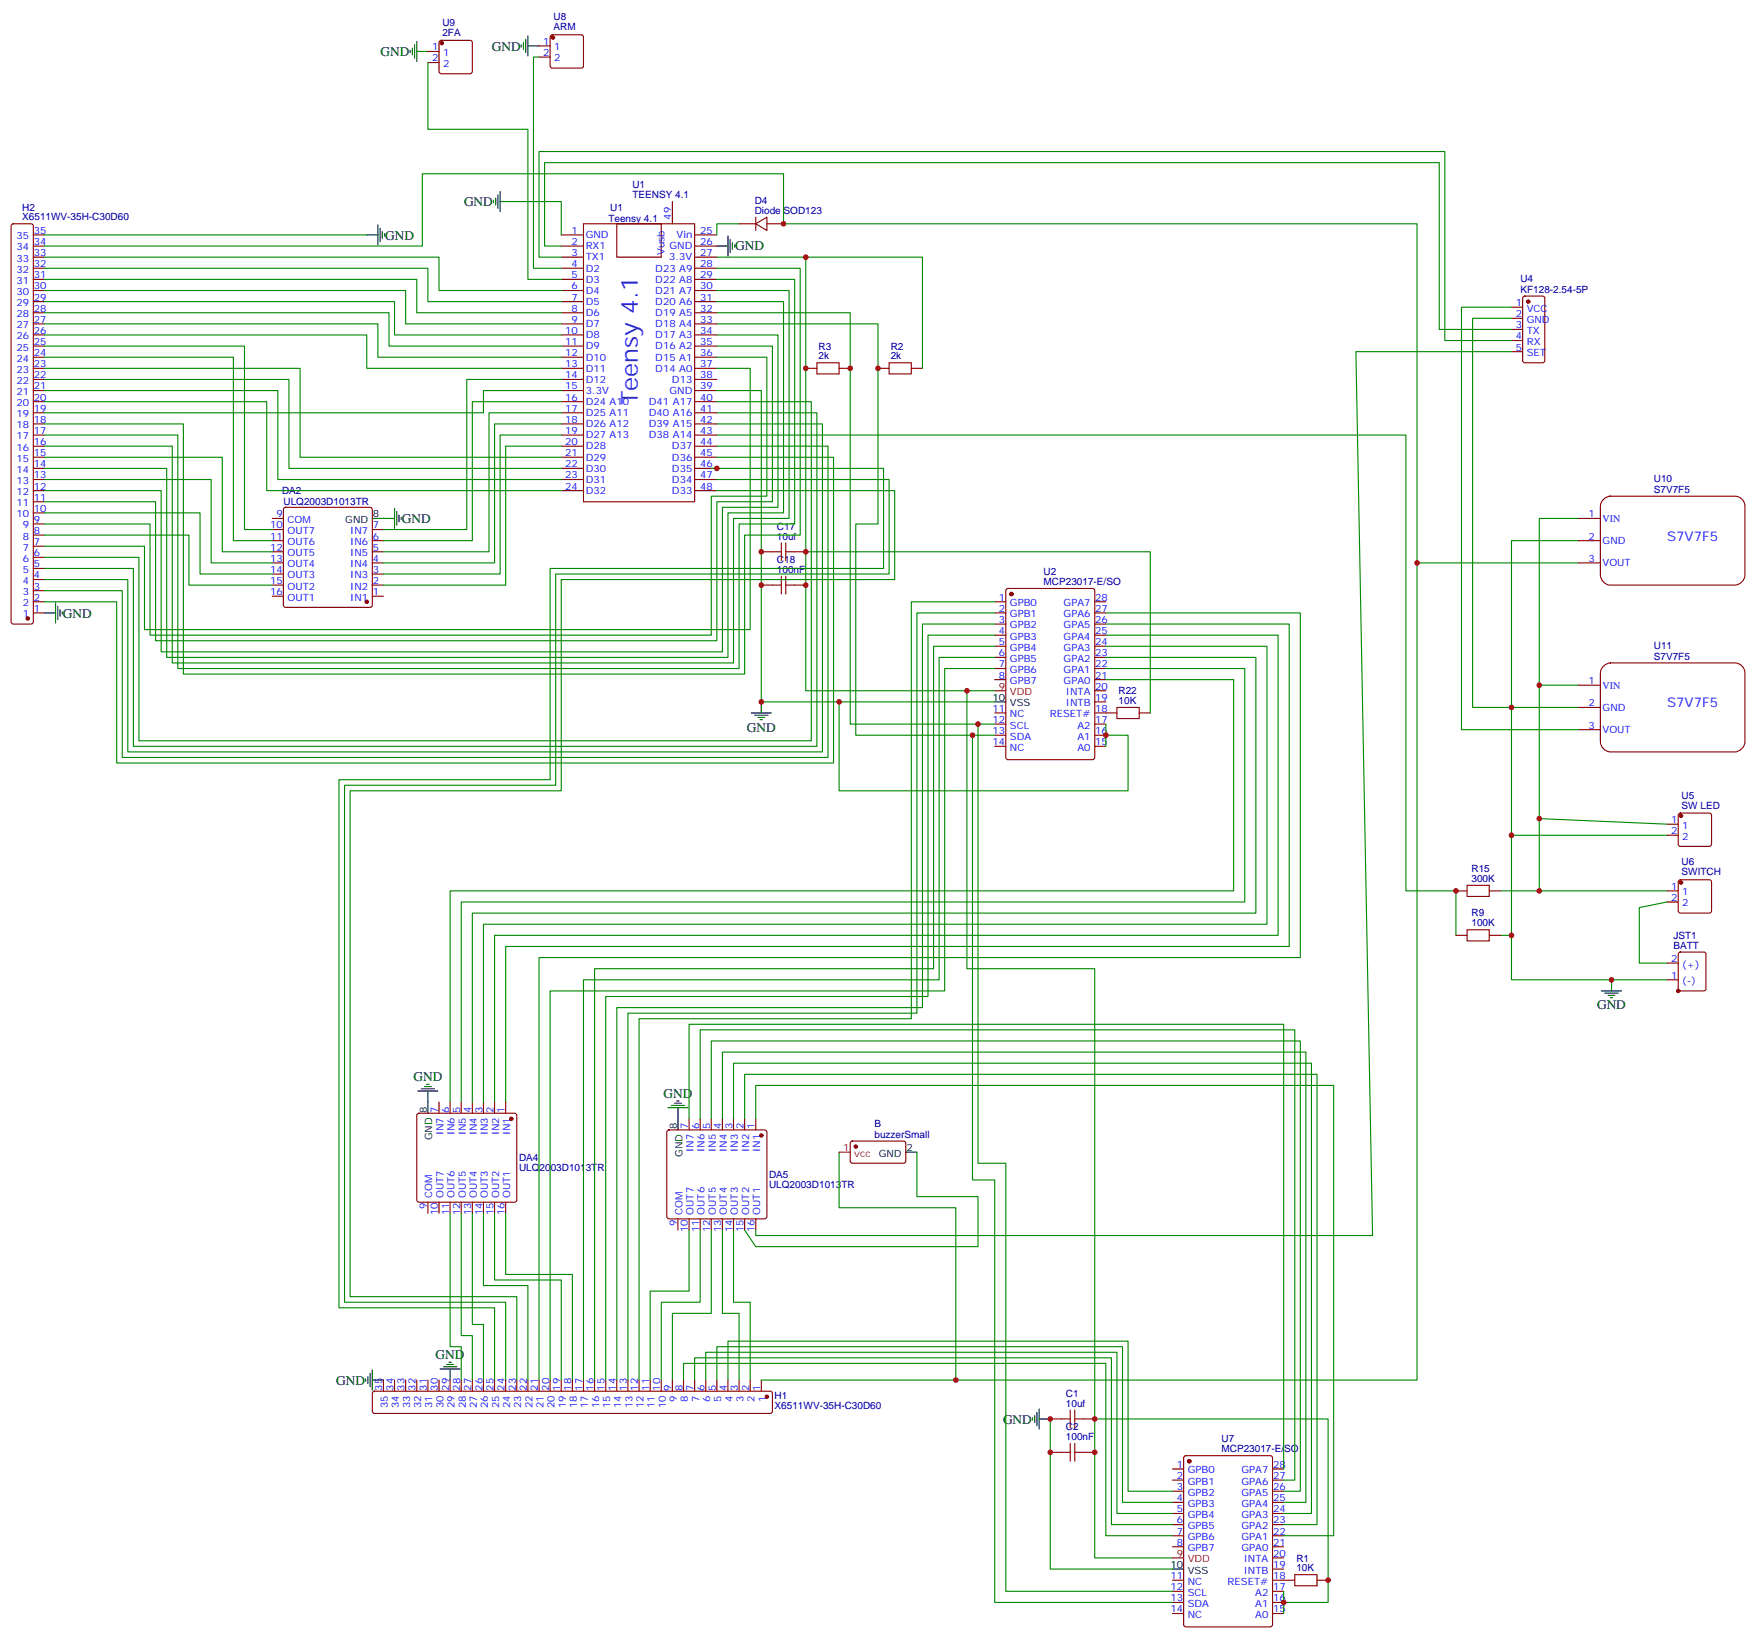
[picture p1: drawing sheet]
<svg xmlns="http://www.w3.org/2000/svg" width="557mm" height="520mm" viewBox="0 0 557 520" stroke-linecap="round" stroke-linejoin="round" font-family="sans-serif">
<path d="M130.2 16v.7M130.9 15.3v2.1M131.6 14.2v4.3M132.3 16.3h3.5M132.3 13.2v6.3M165.5 14.2v.7M166.2 13.5v2.1M166.9 12.5v4.2M167.6 14.6h3.5M167.6 11.4v6.3" fill="none" stroke="#000" stroke-width=".35"/>
<path d="M227.5 138h218.8v144.7h15.8v14.1M500.9 171.6h-21.1v52.9M500.9 164.5h-12.3v52.9M500.9 217.4h-12.3v65.3h40.6M500.9 224.5h-21.1v86.4h49.4M488.6 259.8l40.6 1.7M479.8 265h49.4M476.2 296.8h3.6M476.2 282.7h12.4M529.2 286.2l-8.9 1.8v17.6h8.9" fill="none" stroke="#008700" stroke-width=".35"/>
<path d="M465.7 295h7v3.6h-7zM465.7 280.9h7v3.5h-7z" fill="none" stroke="#a10000" stroke-width=".35"/>
<path d="M234.6 71h5.3M239.9 71l3.5-2.1v4.2zM239.9 68.9v4.2M243.4 71h5.3M462.1 296.8h3.6M462.1 282.7h3.6M472.7 296.8h3.5M472.7 282.7h3.5" fill="none" stroke="#870000" stroke-width=".35"/>
<path d="M508.8 211.6a3.4 3.4 0 0 1 2.4-1.2h39.5a3.2 3.2 0 0 1 3.2 3.1v21.9a3.4 3.4 0 0 1-3.2 3.2h-39.5a3.4 3.4 0 0 1-3.2-3.2v-21.9l.1-.7z" fill="#fff" stroke="#870000" stroke-width=".35"/>
<path d="M500.9 217.4h7.1M500.9 224.5h7.1M500.9 231.5h7.1" fill="none" stroke="#870000" stroke-width=".35"/>
<path d="M508.8 158.6a3.4 3.4 0 0 1 2.4-1.2h39.5a3.2 3.2 0 0 1 3.2 3.2v21.9a3.4 3.4 0 0 1-3.2 3.2h-39.5a3.4 3.4 0 0 1-3.2-3.2v-21.9l.1-.7z" fill="#fff" stroke="#870000" stroke-width=".35"/>
<g fill="none" stroke="#870000" stroke-width=".35">
<path d="M135.8 16.3h3.5M135.8 19.9h3.5M139.6 13l.5-.2h9.1l.5 .2 .2 .5v9.2l-.2 .5-.5 .2h-9.1l-.5-.2-.3-.5v-9.2zM171.1 14.6h3.5M171.1 18.1h3.5M174.9 11.2l.4-.2h9.2l.5 .2 .2 .5v9.2l-.2 .5-.5 .2h-9.2l-.5-.2-.2-.5v-9.2zM3.8 71.2l.4-.2h5.7l.5 .2 .2 .5v125.6l-.3 .5-.4 .2h-5.7l-.5-.2-.2-.5v-125.6zM10.6 78.1h3.5M10.6 74.5h3.5M178.2 78.1h7M178.2 74.5h7M185.2 71h35.3v88.2h-35.3z"/>
<path d="M195.8 71h14.1v10.6h-14.1zM213.4 64v7M220.5 78.1h7M220.5 74.5h7M10.6 99.2h3.5M10.6 95.7h3.5M10.6 92.2h3.5M10.6 88.7h3.5M10.6 85.1h3.5M10.6 81.6h3.5M178.2 99.2h7M178.2 95.7h7"/>
<path d="M178.2 92.2h7M178.2 88.7h7M178.2 85.1h7M178.2 81.6h7M220.5 99.2h7M220.5 95.7h7M220.5 92.2h7M220.5 88.7h7M220.5 85.1h7M220.5 81.6h7M479.8 97.5h3.5M483.5 94.2l.5-.3h5.7l.6 .5 .1 20-.5 .7h-5.9l-.6-.5-.1-19.9z"/>
<path d="M10.6 116.9h3.5M10.6 113.3h3.5M10.6 109.8h3.5M10.6 106.3h3.5M10.6 102.8h3.5M178.2 116.9h7M178.2 113.3h7M178.2 109.8h7M178.2 106.3h7M178.2 102.8h7M220.5 116.9h7M220.5 113.3h7"/>
<path d="M220.5 109.8h7M220.5 106.3h7M220.5 102.8h7M255.8 116.9h3.5M266.3 116.9h3.6M278.7 116.9h3.5M289.3 116.9h3.5M479.8 101h3.5M479.8 104.5h3.5M479.8 108.1h3.5M479.8 111.6h3.5M10.6 138h3.5"/>
<path d="M10.6 134.5h3.5M10.6 131h3.5M10.6 127.5h3.5M10.6 123.9h3.5M10.6 120.4h3.5M178.2 138h7M178.2 134.5h7M178.2 131h7M178.2 127.5h7M178.2 123.9h7M178.2 120.4h7M220.5 138h7"/>
<path d="M220.5 134.5h7M220.5 131h7M220.5 127.5h7M220.5 123.9h7M220.5 120.4h7M10.6 159.2h3.5M10.6 155.7h3.5M10.6 152.2h3.5M10.6 148.6h3.5M10.6 145.1h3.5M10.6 141.6h3.5M178.2 155.7h7"/>
<path d="M178.2 152.2h7M178.2 148.6h7M178.2 145.1h7M178.2 141.6h7M220.5 155.7h7M220.5 152.2h7M220.5 148.6h7M220.5 145.1h7M220.5 141.6h7M10.6 176.8h3.5M10.6 173.3h3.5M10.6 169.8h3.5"/>
<path d="M10.6 166.3h3.5M10.6 162.7h3.5M86.4 164.5h3.6M86.4 171.6h3.6M86.4 178.6h3.6M86.4 175.1h3.6M86.4 168h3.6M90.2 161.2l.5-.2h26.8l.5 .2 .2 .5v30.3l-.3 .5-.4 .2h-26.8l-.5-.2-.2-.5v-30.3zM118.2 171.6h3.5M118.2 178.6h3.5M118.2 175.1h3.5M118.2 168h3.5"/>
<path d="M241.7 175.1h3.5M252.2 175.1h3.6M500.9 164.5h7.1M500.9 171.6h7.1M500.9 178.6h7.1M10.6 194.5h3.5M10.6 191h3.5M10.6 187.4h3.5M10.6 183.9h3.5M10.6 180.4h3.5M86.4 185.7h3.6M86.4 189.2h3.6"/>
<path d="M86.4 182.1h3.6M118.2 185.7h3.5M118.2 189.2h3.5M118.2 182.1h3.5M241.7 185.7h3.5M252.2 185.7h3.6M315.7 194.5h3.6M315.7 191h3.6M315.7 198h3.6M319.5 186.9l.5-.2h26.8l.6 .5 .1 53.1-.5 .7-27 .1-.7-.5v-53.2zM347.5 194.5h3.5M347.5 191h3.5"/>
<path d="M347.5 198h3.5M315.7 201.5h3.6M315.7 205.1h3.6M315.7 208.6h3.6M315.7 212.1h3.6M315.7 215.7h3.6M347.5 201.5h3.5M347.5 205.1h3.5M347.5 208.6h3.5M347.5 212.1h3.5M347.5 215.7h3.5M347.5 219.2h3.5"/>
<path d="M315.7 226.2h3.6M315.7 229.8h3.6M315.7 233.3h3.6M315.7 236.8h3.6M347.5 226.2h7M347.5 229.8h3.5M347.5 233.3h3.5M347.5 236.8h3.5M347.5 222.7h3.5M361.6 226.2h3.5M532.9 258.2l.5-.2h9.2l.5 .2 .2 .5v9.2l-.3 .5-.4 .2h-9.2l-.5-.3-.2-.4v-9.2zM529.2 261.5h3.5"/>
<path d="M529.2 265h3.5M532.9 279.4l.5-.2h9.2l.5 .2 .2 .5v9.1l-.3 .5-.4 .2h-9.2l-.5-.2-.2-.5v-9.1zM529.2 282.7h3.5M529.2 286.2h3.5M529.2 310.9h3.5M529.2 305.6h3.5M532.9 302.3l.5-.2h7.4l.5 .2 .2 .5v10.9l-.2 .5-.5 .2h-7.4l-.5-.2-.2-.5v-10.9zM132.5 353.4l.5-.2h30.3l.5 .2 .2 .5v26.9l-.2 .5-.5 .2h-30.3l-.5-.3-.2-.4v-26.9zM139.3 349.7v3.5M142.9 349.7v3.5M146.4 349.7v3.5M149.9 349.7v3.5"/>
<path d="M153.5 349.7v3.5M157 349.7v3.5M160.5 349.7v3.5M211.9 358.7l.5-.2h30.3l.5 .2 .2 .5v26.8l-.2 .5-.5 .3h-30.3l-.5-.3-.2-.5v-26.8zM218.7 355v3.5M222.2 355v3.5M225.8 355v3.5M229.3 355v3.5M232.8 355v3.5M236.4 355v3.5M239.9 355v3.5M270.1 362.3l.5-.2h16.5l.4 .7-.1 5.9-.6 .4-16.5-.1-.4-.6v-5.6z"/>
<path d="M135.8 381.5v3.5M139.3 381.5v3.5M142.9 381.5v3.5M146.4 381.5v3.5M149.9 381.5v3.5M153.5 381.5v3.5M157 381.5v3.5M160.5 381.5v3.5M215.2 386.8v3.5M218.7 386.8v3.5M222.2 386.8v3.5M225.8 386.8v3.5"/>
<path d="M229.3 386.8v3.5M232.8 386.8v3.5M236.4 386.8v3.5M239.9 386.8v3.5M121.7 437.9v3.5M125.2 437.9v3.5M128.8 437.9v3.5M132.3 437.9v3.5M135.8 437.9v3.5M139.3 437.9v3.5M142.9 437.9v3.5M146.4 437.9v3.5"/>
<path d="M149.9 437.9v3.5M153.5 437.9v3.5M157 437.9v3.5M160.5 437.9v3.5M164 437.9v3.5M167.6 437.9v3.5M171.1 437.9v3.5M174.6 437.9v3.5M178.2 437.9v3.5M181.7 437.9v3.5M185.2 437.9v3.5M188.7 437.9v3.5"/>
<path d="M192.3 437.9v3.5M195.8 437.9v3.5M199.3 437.9v3.5M202.8 437.9v3.5M206.4 437.9v3.5M209.9 437.9v3.5M213.4 437.9v3.5M217 437.9v3.5M220.5 437.9v3.5M224 437.9v3.5M227.5 437.9v3.5M231.1 437.9v3.5"/>
<path d="M234.6 437.9v3.5M238.1 437.9v3.5M241.7 437.9v3.5M118.4 441.6l.5-.2h125.6l.5 .2 .2 .5v5.7l-.3 .5-.4 .2h-125.6l-.5-.2-.2-.5v-5.7zM333.4 450.3h3.5M344 450.3h3.5M333.4 460.8h3.5M344 460.8h3.5M372.2 466.1h3.5M372.2 469.7h3.5M372.2 473.2h3.5M372.2 476.7h3.5"/>
<path d="M375.9 462.1l.5-.2h26.8l.7 .4v53.2l-.4 .7h-27.1l-.6-.4-.1-53.2zM403.9 466.1h3.6M403.9 469.7h3.6M403.9 473.2h3.6M403.9 476.7h3.6M372.2 480.2h3.5M372.2 483.8h3.5M372.2 487.3h3.5M372.2 490.8h3.5M403.9 480.2h3.6M403.9 483.8h3.6M403.9 487.3h3.6"/>
<path d="M403.9 490.8h3.6M403.9 497.9h3.6M403.9 494.3h3.6M372.2 501.4h3.5M372.2 504.9h3.5M372.2 508.5h3.5M372.2 512h3.5M403.9 501.4h7.1M403.9 504.9h3.6M403.9 508.5h3.6M403.9 512h3.6M418 501.4h3.6"/>
</g>
<g fill="#870000" stroke="#870000" stroke-width=".35">
<circle cx="8.8" cy="196.3" r=".53"/>
<circle cx="243.4" cy="443.2" r=".53"/>
<circle cx="485.1" cy="95.7" r=".53"/>
<circle cx="533.6" cy="258.9" r=".53"/>
<circle cx="533.6" cy="280" r=".53"/>
<circle cx="175.5" cy="11.9" r=".53"/>
<circle cx="140.2" cy="13.7" r=".53"/>
<circle cx="532.7" cy="314.4" r=".53"/>
<circle cx="321" cy="188.5" r=".53"/>
<circle cx="377.5" cy="463.7" r=".53"/>
<circle cx="116.4" cy="191" r=".53"/>
<circle cx="162.3" cy="355" r=".53"/>
<circle cx="241.7" cy="360.3" r=".53"/>
<circle cx="271.6" cy="363.8" r=".53"/>
</g>
<g fill="none" stroke="#008700" stroke-width=".35">
<path d="M135.8 19.9v21.1h31.8v47.7h10.6M171.1 18.1h-1.8v67h8.9M14.1 78.1h120v-23h114.6v15.9h201.1v107.6h51.1M14.1 74.5h102.3M162.3 64h15.9v10.5M178.2 78.1h-5.3v-26.5h283.9v52.9h23M234.6 71h-7.1v3.5M14.1 81.6h125.2v10.6h38.9M14.1 85.1h121.7v10.6h42.4M14.1 88.7h118.2v10.5h45.9M14.1 92.2h114.7v10.6h49.4M14.1 95.7h111.1v10.6h53"/>
<path d="M14.1 99.2h109.4v10.6h54.7M178.2 81.6h-7.1v-33.5h287.5v60h21.2M227.5 81.6h28.3v93.5M227.5 99.2h42.4v130.6h45.8M227.5 85.1h26.5v84.7h-17.6v44.1h-178.2v-79.4h-44.1M227.5 88.7h24.7v77.6h-17.6v45.8h-178.2v-74.1h-42.3M227.5 92.2h23v72.3h-17.7v45.9h-178.1v-68.8h-40.6M227.5 95.7h21.2v67h-17.6v45.9h-178.2v-60h-38.8M255.8 81.6h37v35.3M479.8 97.5h-15.9v134h37M14.1 109.8h63.5v58.2h8.8M14.1 113.3h60v58.3h12.3"/>
<path d="M14.1 102.8h105.8v10.5h58.3M14.1 106.3h102.3v10.6h61.8M14.1 116.9h81.1v28.2h83M227.5 102.8h51.2v63.5h-7.1v67h44.1M227.5 106.3h19.4v54.7h-17.6v45.8h-178.1v-51.1h-37.1M227.5 109.8h17.7v49.4h-17.7v44.1h-178.1v-44.1h-35.3M227.5 113.3h15.9v44.1h-17.6v44.1h-178.2v-35.2h-33.5M227.5 116.9h10.6v82.9h-192.2v-26.5h-31.8M479.8 101h-12.4v123.5h12.4M479.8 111.6h-49.4l5.3 280.4h-195.8v-1.7M14.1 120.4h77.6v28.2h86.5M14.1 123.9h74.1v28.3h90"/>
<path d="M14.1 127.5h70.6v28.2h93.5M178.2 123.9h-24.7v7.1h-139.4M178.2 120.4h-30v47.6h-26.5M178.2 127.5h-28.3v44.1h-28.2M178.2 131h-23v44.1h-33.5M178.2 134.5h-21.2v44.1h-35.3M178.2 138h-19.5v44.1h-37M227.5 123.9h14.2v98.8h24.6M227.5 127.5h30v107.6h-213.4v-58.3h-30M227.5 131h31.8v105.8h-217v-56.4h-28.2M227.5 134.5h33.6v104.1h-220.5v-54.7h-26.5M14.1 145.1h56.5v30h15.8"/>
<path d="M14.1 152.2h52.9v26.4h19.4M178.2 141.6h-17.7v44.1h-38.8M225.8 148.6h54.7v31.8h-105.9v67h-67v167.6h49.4v22.9M227.5 141.6h35.3v98.7h-224v-52.9h-24.7M227.5 145.1h37.1v97h-227.6v-51.1h-22.9M227.5 152.2h54.7v29.9h-105.8v67.1h-67v164h51.1v24.7M227.5 155.7h56.5v28.2h-105.8v67h-67.1v160.5h52.9v26.5M14.1 162.7h49.4v19.4h22.9M14.1 169.8h45.9v15.9h26.4M449.8 178.6v259.3h-208.1M315.7 198h-22.9v121.7h-97v118.2M315.7 194.5h-24.7v127h-91.7v116.4"/>
<path d="M315.7 191h-26.4v132.3h-86.5v114.6M351 198h58.2v102.3h-248.7v49.4M351 194.5h61.7v109.3h-241.6v134.1M306.9 219.2v88.2h40.6v142.9M315.7 219.2h-59.9v-44.1h109.3v51.1M315.7 212.1h-15.8v102.3h-125.3v123.5M315.7 208.6h-17.6v102.3h-112.9v127M315.7 205.1h-19.4v102.3h-107.6v130.5M315.7 201.5h-21.1v114.7h-102.3v121.7M351 201.5h54.7v95.3h-248.7v52.9M351 205.1h51.2v88.2h-248.7v56.4M351 208.6h47.6v81.1h-248.7v60"/>
<path d="M351 212.1h44.1v74.1h-248.7v63.5M351 215.7h40.6v67h-248.7v67M308.7 233.3v141.1h7v134.1h56.5M310.4 229.8v139.3h8.9v135.8h52.9M315.7 222.7h-49.4v28.2h91.8v-17.6h-7.1v-3.5M351 233.3v3.5M218.7 355v-30h188.8v141.1M222.2 355v-28.2h188.8v142.9h-3.5M225.8 355v-24.7h186.9v142.9h-5.2M229.3 355v-21.2h185.2v142.9h-7M232.8 355v-17.6h183.5v142.8h-8.8M236.4 355v-14.1h181.6v142.9h-10.5"/>
<path d="M239.9 355v-10.6h183.4v142.9h-15.8M266.3 365.6v17.6h37.1v54.7M291 365.6v14.1h19.4v15.9h-70.5l-3.5-5.3M142.9 385v42.3h3.5v10.6M146.4 385v38.8h3.5v14.1M149.9 385v35.3h3.6v17.6M153.5 385v22.9h14.1v30M157 385v21.2h21.2v31.7M160.5 385v19.4h21.2v33.5M218.7 390.3v19.4h-12.3v28.2M222.2 390.3v22.9h-12.3v24.7M225.8 390.3v26.4h-12.4v21.2"/>
<path d="M229.3 390.3v26.4h5.3v21.2M232.8 390.3v22.9h5.3v24.7M217 437.9v-5.3h134v54.7h21.2M220.5 437.9v-7.1h132.3v53h19.4M224 437.9v-8.8h130.5v51.1h17.7M227.5 437.9v-10.6h128.8v49.4h15.9M231.1 437.9v-12.3h127v47.6h14.1M333.4 450.3v47.6h38.8M372.2 494.3h-24.7v-44h74.1v58.2h-14.1M407.5 504.9v7.1"/>
</g>
<g fill="none" stroke="#000" stroke-width=".35">
<path d="M116.4 74.5h3.5M119.9 71.4v6.3M120.6 72.4v4.3M121.4 73.5v2.1M122.1 74.2v.7M156.6 63.6v.7M157.3 62.9v2.1M158 61.8v4.3M158.7 64h3.6M158.7 60.8v6.3M227.5 78.1h3.6M231.1 74.9v6.3"/>
<path d="M231.8 76v4.2M232.5 77v2.1M233.2 77.7v.7M118.2 164.5h7M125.2 161.3v6.4M125.9 162.4v4.2M126.6 163.4v2.2M127.4 164.1v.8M14.1 194.5h3.5M17.6 191.3v6.4M18.3 192.4v4.2M19 193.4v2.1"/>
<path d="M19.8 194.1v.7M238.5 226.2h6.3M239.5 226.9h4.3M240.6 227.6h2.1M241.3 228.4h.7M241.7 222.7v3.5M315.7 222.7h3.6M508.4 314.4h6.3M509.4 315.1h4.2M510.5 315.8h2.1M511.2 316.5h.7M511.5 310.9v3.5"/>
<path d="M132.6 346.2h6.4M133.7 345.5h4.2M134.8 344.8h2.1M135.5 344.1h.7M135.8 346.2v7M212 351.5h6.4M213.1 350.8h4.2M214.1 350.1h2.2M214.8 349.4h.7M215.2 351.5v7M287.5 365.6h3.5M116.1 437.6v.7"/>
<path d="M116.8 436.8v2.2M117.5 435.8v4.2M118.2 437.9h3.5M118.2 434.7v6.4M139.7 434.4h6.3M140.8 433.7h4.2M141.8 433h2.1M142.5 432.3h.7M142.9 434.4v3.5M327.7 449.9v.7M328.4 449.2v2.1M329.1 448.1v4.3"/>
<path d="M329.8 450.3h3.6M329.8 447.1v6.3M372.2 497.9h3.5"/>
</g>
<path d="M315.7 219.2h3.6M266.3 365.6h3.6M372.2 494.3h3.5" fill="none" stroke="#f00" stroke-width=".35"/>
<g fill="none" stroke="#a10000" stroke-width=".35">
<path d="M259.3 115.1h7v3.5h-7zM282.2 115.1h7.1v3.5h-7.1zM245.2 175.1h2.8M248 172.3v5.6M249.4 172.3v5.6M249.4 175.1h2.8M245.2 185.7h2.8M248 182.8v5.7M249.4 182.8v5.7M249.4 185.7h2.8M354.5 224.5h7.1v3.5h-7.1zM336.9 450.3h2.8"/>
<path d="M339.7 447.4v5.7M339.7 458v5.7M341.1 447.4v5.7M341.1 458v5.7M341.1 450.3h2.9M336.9 460.8h2.8M341.1 460.8h2.9M411 499.6h7v3.6h-7z"/>
</g>
<g fill="#c00">
<circle cx="479.8" cy="296.8" r=".88"/>
<circle cx="488.6" cy="282.7" r=".88"/>
<circle cx="488.6" cy="259.8" r=".88"/>
<circle cx="479.8" cy="224.5" r=".88"/>
<circle cx="488.6" cy="217.4" r=".88"/>
<circle cx="479.8" cy="265" r=".88"/>
<circle cx="266.3" cy="222.7" r=".88"/>
<circle cx="241.7" cy="185.7" r=".88"/>
<circle cx="255.8" cy="185.7" r=".88"/>
<circle cx="255.8" cy="175.1" r=".88"/>
<circle cx="347.5" cy="450.3" r=".88"/>
<circle cx="347.5" cy="460.8" r=".88"/>
<circle cx="333.4" cy="460.8" r=".88"/>
<circle cx="407.5" cy="508.5" r=".88"/>
<circle cx="421.6" cy="501.4" r=".88"/>
<circle cx="511.5" cy="310.9" r=".88"/>
<circle cx="248.7" cy="71" r=".88"/>
<circle cx="449.8" cy="178.6" r=".88"/>
<circle cx="303.4" cy="437.9" r=".88"/>
<circle cx="241.7" cy="222.7" r=".88"/>
<circle cx="241.7" cy="175.1" r=".88"/>
<circle cx="255.8" cy="116.9" r=".88"/>
<circle cx="269.9" cy="116.9" r=".88"/>
<circle cx="278.7" cy="116.9" r=".88"/>
<circle cx="255.8" cy="81.6" r=".88"/>
<circle cx="462.1" cy="282.7" r=".88"/>
<circle cx="351" cy="233.3" r=".88"/>
<circle cx="227.5" cy="148.6" r=".88"/>
<circle cx="306.9" cy="219.2" r=".88"/>
<circle cx="333.4" cy="450.3" r=".88"/>
<circle cx="308.7" cy="233.3" r=".88"/>
<circle cx="310.4" cy="229.8" r=".88"/>
</g>
<text font-size="7.4" fill="#00f" x="202.4" y="128.5" transform="rotate(-90 202.4 128.5)">Teensy 4.1</text>
<g font-size="4.2">
<text x="120.8" y="17.8">GND</text>
<text x="156.1" y="16">GND</text>
<text x="147.3" y="65.4">GND</text>
<text x="122.2" y="76.1">GND</text>
<text x="233.4" y="79.5">GND</text>
<text x="127.5" y="165.9">GND</text>
<text x="19.9" y="196.1">GND</text>
<text x="237.1" y="232.3">GND</text>
<text x="506.9" y="320.1">GND</text>
<text x="131.2" y="343">GND</text>
<text x="210.6" y="348.3">GND</text>
<text x="138.3" y="431.3">GND</text>
<text x="106.7" y="439.4">GND</text>
<text x="318.4" y="451.7">GND</text>
</g>
<g font-size="4.2" fill="#00f">
<text x="529.2" y="171.6">S7V7F5</text>
<text x="529.2" y="224.5">S7V7F5</text>
</g>
<g font-size="3.2" fill="#000080">
<text x="140.4" y="11.4">2FA</text>
<text x="140.4" y="8.2">U9</text>
<text x="175.7" y="9.6">ARM</text>
<text x="175.7" y="6.5">U8</text>
<text x="200.7" y="59.7">U1</text>
<text x="200.7" y="62.9">TEENSY 4.1</text>
<text x="239.5" y="64.7">D4</text>
<text x="7.1" y="70">X6511WV-35H-C30D60</text>
<text x="7.1" y="66.9">H2</text>
<text x="193.1" y="70.4">Teensy 4.1</text>
<text x="193.7" y="66.8">U1</text>
<text x="239.5" y="67.8">Diode SOD123</text>
<text x="482.6" y="89.6">U4</text>
<text x="482.6" y="92.9">KF128-2.54-5P</text>
<text x="259.8" y="111">R3</text>
<text x="282.7" y="111">R2</text>
<text x="259.8" y="114.1">2k</text>
<text x="282.7" y="114.1">2k</text>
<text x="524.9" y="153">U10</text>
<text x="89.5" y="156.8">DA2</text>
<text x="90" y="160.4">ULQ2003D1013TR</text>
<text x="524.9" y="156.4">S7V7F5</text>
<text x="246.6" y="171.2">10uf</text>
<text x="246.6" y="168">C17</text>
<text x="246.6" y="178.6">C18</text>
<text x="246.6" y="181.8">100nF</text>
<text x="331.3" y="185.7">MCP23017-E/SO</text>
<text x="331.3" y="182.4">U2</text>
<text x="524.9" y="209.3">S7V7F5</text>
<text x="524.9" y="206">U11</text>
<text x="355" y="220.4">R22</text>
<text x="355" y="223.4">10K</text>
<text x="533.8" y="256.6">SW LED</text>
<text x="533.8" y="253.4">U5</text>
<text x="533.8" y="274.6">U6</text>
<text x="467.1" y="279.9">300K</text>
<text x="467.1" y="276.7">R15</text>
<text x="533.8" y="277.7">SWITCH</text>
<text x="467.1" y="294">100K</text>
<text x="467.1" y="290.8">R9</text>
<text x="531.2" y="297.9">JST1</text>
<text x="531.2" y="301">BATT</text>
<text x="277.6" y="357.7">B</text>
<text x="277.6" y="361">buzzerSmall</text>
<text x="164.7" y="371.6">ULQ2003D1013TR</text>
<text x="164.7" y="368.5">DA4</text>
<text x="244.1" y="376.9">ULQ2003D1013TR</text>
<text x="244.1" y="373.8">DA5</text>
<text x="338.3" y="443.2">C1</text>
<text x="245.9" y="447.1">X6511WV-35H-C30D60</text>
<text x="245.9" y="444">H1</text>
<text x="338.3" y="446.4">10uf</text>
<text x="338.3" y="453.8">C2</text>
<text x="338.3" y="457">100nF</text>
<text x="387.7" y="460.8">MCP23017-E/SO</text>
<text x="387.7" y="457.6">U7</text>
<text x="411.5" y="495.5">R1</text>
<text x="411.5" y="498.6">10K</text>
</g>
<g font-size="3.2" fill="#00f">
<text x="137.2" y="16">1</text>
<text x="140.7" y="17.7">1</text>
<text x="172.4" y="14.2">1</text>
<text x="172.4" y="17.7">2</text>
<text x="175.9" y="16">1</text>
<text x="137.2" y="19.5">2</text>
<text x="140.7" y="21.3">2</text>
<text x="175.9" y="19.5">2</text>
<text x="213.1" y="69.8" transform="rotate(-90 213.1 69.8)">49</text>
<text x="5.2" y="76">35</text>
<text x="10.8" y="77.7">34</text>
<text x="10.8" y="74.2">35</text>
<text x="181.4" y="74.2">1</text>
<text x="181.4" y="77.7">2</text>
<text x="185.9" y="75.6">GND</text>
<text x="214.7" y="75.6">Vin</text>
<text x="222.2" y="74.2">25</text>
<text x="222.2" y="77.7">26</text>
<text x="5.2" y="83">33</text>
<text x="5.2" y="79.5">34</text>
<text x="10.8" y="81.2">33</text>
<text x="181.4" y="81.2">3</text>
<text x="185.9" y="79.1">RX1</text>
<text x="185.9" y="82.7">TX1</text>
<text x="211" y="80.9" transform="rotate(-90 211 80.9)">Vusb</text>
<text x="212.4" y="82.7">3.3V</text>
<text x="212.5" y="79.1">GND</text>
<text x="222.2" y="81.2">27</text>
<text x="5.2" y="86.5">32</text>
<text x="10.8" y="88.3">31</text>
<text x="10.8" y="84.8">32</text>
<text x="181.4" y="84.8">4</text>
<text x="181.4" y="88.3">5</text>
<text x="185.9" y="86.2">D2</text>
<text x="185.9" y="89.7">D3</text>
<text x="208" y="86.2">D23 A9</text>
<text x="208" y="89.7">D22 A8</text>
<text x="222.2" y="84.8">28</text>
<text x="222.2" y="88.3">29</text>
<text x="5.2" y="93.6">30</text>
<text x="5.2" y="90.1">31</text>
<text x="10.8" y="95.4">29</text>
<text x="10.8" y="91.8">30</text>
<text x="181.4" y="91.8">6</text>
<text x="181.4" y="95.4">7</text>
<text x="185.9" y="93.2">D4</text>
<text x="208" y="93.2">D21 A7</text>
<text x="222.2" y="91.8">30</text>
<text x="222.2" y="95.4">31</text>
<text x="5.2" y="100.6">28</text>
<text x="5.2" y="97.1">29</text>
<text x="10.8" y="98.9">28</text>
<text x="181.4" y="98.9">8</text>
<text x="185.9" y="96.8">D5</text>
<text x="185.9" y="100.3">D6</text>
<text x="208" y="96.8">D20 A6</text>
<text x="208" y="100.3">D19 A5</text>
<text x="222.2" y="98.9">32</text>
<text x="481.1" y="97.1">1</text>
<text x="481.1" y="100.6">2</text>
<text x="484.6" y="98.9">VCC</text>
<text x="5.2" y="107.7">26</text>
<text x="5.2" y="104.2">27</text>
<text x="10.8" y="105.9">26</text>
<text x="10.8" y="102.4">27</text>
<text x="179.4" y="105.9">10</text>
<text x="181.4" y="102.4">9</text>
<text x="185.9" y="103.8">D7</text>
<text x="185.9" y="107.4">D8</text>
<text x="208" y="103.8">D18 A4</text>
<text x="208" y="107.4">D17 A3</text>
<text x="222.2" y="102.4">33</text>
<text x="222.2" y="105.9">34</text>
<text x="481.1" y="104.2">3</text>
<text x="481.1" y="107.7">4</text>
<text x="484.6" y="102.4">GND</text>
<text x="484.6" y="105.9">TX</text>
<text x="5.2" y="111.2">25</text>
<text x="10.8" y="113">24</text>
<text x="10.8" y="109.5">25</text>
<text x="179.4" y="109.5">11</text>
<text x="179.4" y="113">12</text>
<text x="185.9" y="110.9">D9</text>
<text x="208" y="110.9">D16 A2</text>
<text x="222.2" y="109.5">35</text>
<text x="222.2" y="113">36</text>
<text x="481.1" y="111.2">5</text>
<text x="484.6" y="109.5">RX</text>
<text x="484.6" y="113">SET</text>
<text x="5.2" y="118.3">23</text>
<text x="5.2" y="114.8">24</text>
<text x="10.8" y="116.5">23</text>
<text x="179.4" y="116.5">13</text>
<text x="185.9" y="114.4">D10</text>
<text x="185.9" y="117.9">D11</text>
<text x="208" y="114.4">D15 A1</text>
<text x="208" y="117.9">D14 A0</text>
<text x="222.2" y="116.5">37</text>
<text x="5.2" y="125.3">21</text>
<text x="5.2" y="121.8">22</text>
<text x="10.8" y="123.6">21</text>
<text x="10.8" y="120.1">22</text>
<text x="179.4" y="120.1">14</text>
<text x="179.4" y="123.6">15</text>
<text x="185.9" y="121.5">D12</text>
<text x="185.9" y="125">3.3V</text>
<text x="212.5" y="125">GND</text>
<text x="213.3" y="121.5">D13</text>
<text x="222.2" y="120.1">38</text>
<text x="222.2" y="123.6">39</text>
<text x="5.2" y="128.9">20</text>
<text x="10.8" y="130.6">19</text>
<text x="10.8" y="127.1">20</text>
<text x="179.4" y="127.1">16</text>
<text x="179.4" y="130.6">17</text>
<text x="185.9" y="128.5">D24 A10</text>
<text x="206" y="128.5">D41 A17</text>
<text x="222.2" y="127.1">40</text>
<text x="222.2" y="130.6">41</text>
<text x="5.2" y="135.9">18</text>
<text x="5.2" y="132.4">19</text>
<text x="10.8" y="137.7">17</text>
<text x="10.8" y="134.2">18</text>
<text x="179.4" y="134.2">18</text>
<text x="179.4" y="137.7">19</text>
<text x="185.9" y="132">D25 A11</text>
<text x="185.9" y="135.6">D26 A12</text>
<text x="206" y="132">D40 A16</text>
<text x="206" y="135.6">D39 A15</text>
<text x="222.2" y="134.2">42</text>
<text x="222.2" y="137.7">43</text>
<text x="5.2" y="143">16</text>
<text x="5.2" y="139.5">17</text>
<text x="10.8" y="141.2">16</text>
<text x="179.4" y="141.2">20</text>
<text x="185.9" y="139.1">D27 A13</text>
<text x="185.9" y="142.6">D28</text>
<text x="206" y="139.1">D38 A14</text>
<text x="213.3" y="142.6">D37</text>
<text x="222.2" y="141.2">44</text>
<text x="5.2" y="146.5">15</text>
<text x="10.8" y="148.3">14</text>
<text x="10.8" y="144.7">15</text>
<text x="179.4" y="144.7">21</text>
<text x="179.4" y="148.3">22</text>
<text x="185.9" y="146.2">D29</text>
<text x="185.9" y="149.7">D30</text>
<text x="213.3" y="146.2">D36</text>
<text x="213.3" y="149.7">D35</text>
<text x="222.2" y="144.7">45</text>
<text x="222.2" y="148.3">46</text>
<text x="5.2" y="153.6">13</text>
<text x="5.2" y="150">14</text>
<text x="10.8" y="155.3">12</text>
<text x="10.8" y="151.8">13</text>
<text x="179.4" y="151.8">23</text>
<text x="179.4" y="155.3">24</text>
<text x="185.9" y="153.2">D31</text>
<text x="213.3" y="153.2">D34</text>
<text x="222.2" y="151.8">47</text>
<text x="222.2" y="155.3">48</text>
<text x="5.2" y="160.6">11</text>
<text x="5.2" y="157.1">12</text>
<text x="10.8" y="158.9">11</text>
<text x="185.9" y="156.7">D32</text>
<text x="213.3" y="156.7">D33</text>
<text x="5.2" y="164.1">10</text>
<text x="7.3" y="167.7">9</text>
<text x="10.8" y="165.9">9</text>
<text x="10.8" y="162.4">10</text>
<text x="85.7" y="167.7">10</text>
<text x="87.8" y="164.1">9</text>
<text x="91.3" y="165.9">COM</text>
<text x="118.4" y="167.7">7</text>
<text x="504.2" y="164.1">1</text>
<text x="508.7" y="165.6">VIN</text>
<text x="7.3" y="171.2">8</text>
<text x="10.8" y="173">7</text>
<text x="10.8" y="169.4">8</text>
<text x="85.7" y="171.2">11</text>
<text x="91.3" y="169.4">OUT7</text>
<text x="91.3" y="173">OUT6</text>
<text x="111.1" y="173">IN6</text>
<text x="111.1" y="169.4">IN7</text>
<text x="118.4" y="171.2">6</text>
<text x="504.2" y="171.2">2</text>
<text x="508.7" y="172.6">GND</text>
<text x="7.3" y="178.3">6</text>
<text x="7.3" y="174.7">7</text>
<text x="10.8" y="176.5">6</text>
<text x="85.7" y="174.7">12</text>
<text x="85.7" y="178.3">13</text>
<text x="91.3" y="176.5">OUT5</text>
<text x="111.1" y="176.5">IN5</text>
<text x="118.4" y="178.3">4</text>
<text x="118.4" y="174.7">5</text>
<text x="504.2" y="178.3">3</text>
<text x="508.7" y="179.7">VOUT</text>
<text x="7.3" y="185.3">4</text>
<text x="7.3" y="181.8">5</text>
<text x="10.8" y="183.6">4</text>
<text x="10.8" y="180">5</text>
<text x="85.7" y="181.8">14</text>
<text x="85.7" y="185.3">15</text>
<text x="91.3" y="180">OUT4</text>
<text x="91.3" y="183.6">OUT3</text>
<text x="111.1" y="183.6">IN3</text>
<text x="111.1" y="180">IN4</text>
<text x="118.4" y="185.3">2</text>
<text x="118.4" y="181.8">3</text>
<text x="7.3" y="188.8">3</text>
<text x="10.8" y="190.6">2</text>
<text x="10.8" y="187.1">3</text>
<text x="85.7" y="188.8">16</text>
<text x="91.3" y="187.1">OUT2</text>
<text x="91.3" y="190.6">OUT1</text>
<text x="111.1" y="190.6">IN1</text>
<text x="111.1" y="187.1">IN2</text>
<text x="118.4" y="188.8">1</text>
<text x="317.1" y="190.6">1</text>
<text x="347.7" y="190.6">28</text>
<text x="7.3" y="195.9">1</text>
<text x="7.3" y="192.4">2</text>
<text x="10.8" y="194.1">1</text>
<text x="317.1" y="194.1">2</text>
<text x="317.1" y="197.7">3</text>
<text x="320.6" y="192.4">GPB0</text>
<text x="320.6" y="195.9">GPB1</text>
<text x="337.6" y="195.9">GPA6</text>
<text x="337.6" y="192.4">GPA7</text>
<text x="347.7" y="197.7">26</text>
<text x="347.7" y="194.1">27</text>
<text x="317.1" y="201.2">4</text>
<text x="320.6" y="199.4">GPB2</text>
<text x="320.6" y="203">GPB3</text>
<text x="337.6" y="203">GPA4</text>
<text x="337.6" y="199.4">GPA5</text>
<text x="347.7" y="201.2">25</text>
<text x="317.1" y="204.7">5</text>
<text x="317.1" y="208.2">6</text>
<text x="320.6" y="206.5">GPB4</text>
<text x="337.6" y="206.5">GPA3</text>
<text x="347.7" y="208.2">23</text>
<text x="347.7" y="204.7">24</text>
<text x="317.1" y="211.8">7</text>
<text x="317.1" y="215.3">8</text>
<text x="320.6" y="210">GPB5</text>
<text x="320.6" y="213.5">GPB6</text>
<text x="337.6" y="213.5">GPA1</text>
<text x="337.6" y="210">GPA2</text>
<text x="347.7" y="215.3">21</text>
<text x="347.7" y="211.8">22</text>
<text x="320.6" y="217.1">GPB7</text>
<text x="337.6" y="217.1">GPA0</text>
<text x="338.3" y="220.6">INTA</text>
<text x="347.7" y="218.8">20</text>
<text x="504.2" y="217.1">1</text>
<text x="508.7" y="218.5">VIN</text>
<text x="315.1" y="225.9">11</text>
<text x="320.6" y="227.6">NC</text>
<text x="333.2" y="227.6">RESET#</text>
<text x="338.3" y="224.1">INTB</text>
<text x="347.7" y="225.9">18</text>
<text x="347.7" y="222.4">19</text>
<text x="504.2" y="224.1">2</text>
<text x="508.7" y="225.5">GND</text>
<text x="315.1" y="229.4">12</text>
<text x="315.1" y="232.9">13</text>
<text x="320.6" y="231.2">SCL</text>
<text x="342" y="231.2">A2</text>
<text x="347.7" y="232.9">16</text>
<text x="347.7" y="229.4">17</text>
<text x="504.2" y="231.2">3</text>
<text x="508.7" y="232.6">VOUT</text>
<text x="315.1" y="236.5">14</text>
<text x="320.6" y="234.7">SDA</text>
<text x="320.6" y="238.2">NC</text>
<text x="342" y="238.2">A0</text>
<text x="342" y="234.7">A1</text>
<text x="347.7" y="236.5">15</text>
<text x="530.5" y="261.2">1</text>
<text x="534" y="262.9">1</text>
<text x="530.5" y="264.7">2</text>
<text x="534" y="266.5">2</text>
<text x="530.5" y="282.3">1</text>
<text x="530.5" y="285.9">2</text>
<text x="534" y="284.1">1</text>
<text x="534" y="287.6">2</text>
<text x="530.5" y="305.3">2</text>
<text x="530.5" y="310.6">1</text>
<text x="534" y="307">(+)</text>
<text x="534" y="312.3">(-)</text>
<text x="139" y="353.1" transform="rotate(-90 139 353.1)">7</text>
<text x="142.5" y="353.1" transform="rotate(-90 142.5 353.1)">6</text>
<text x="146" y="353.1" transform="rotate(-90 146 353.1)">5</text>
<text x="149.6" y="353.1" transform="rotate(-90 149.6 353.1)">4</text>
<text x="153.1" y="353.1" transform="rotate(-90 153.1 353.1)">3</text>
<text x="156.6" y="353.1" transform="rotate(-90 156.6 353.1)">2</text>
<text x="160.2" y="353.1" transform="rotate(-90 160.2 353.1)">1</text>
<text x="218.4" y="358.4" transform="rotate(-90 218.4 358.4)">7</text>
<text x="221.9" y="358.4" transform="rotate(-90 221.9 358.4)">6</text>
<text x="225.4" y="358.4" transform="rotate(-90 225.4 358.4)">5</text>
<text x="229" y="358.4" transform="rotate(-90 229 358.4)">4</text>
<text x="232.5" y="358.4" transform="rotate(-90 232.5 358.4)">3</text>
<text x="236" y="358.4" transform="rotate(-90 236 358.4)">2</text>
<text x="239.5" y="358.4" transform="rotate(-90 239.5 358.4)">1</text>
<text x="140.8" y="360.3" transform="rotate(-90 140.8 360.3)">IN7</text>
<text x="144.3" y="360.3" transform="rotate(-90 144.3 360.3)">IN6</text>
<text x="147.8" y="360.3" transform="rotate(-90 147.8 360.3)">IN5</text>
<text x="151.3" y="360.3" transform="rotate(-90 151.3 360.3)">IN4</text>
<text x="154.9" y="360.3" transform="rotate(-90 154.9 360.3)">IN3</text>
<text x="158.4" y="360.3" transform="rotate(-90 158.4 360.3)">IN2</text>
<text x="161.9" y="360.3" transform="rotate(-90 161.9 360.3)">IN1</text>
<text x="220.1" y="365.6" transform="rotate(-90 220.1 365.6)">IN7</text>
<text x="223.7" y="365.6" transform="rotate(-90 223.7 365.6)">IN6</text>
<text x="227.2" y="365.6" transform="rotate(-90 227.2 365.6)">IN5</text>
<text x="230.7" y="365.6" transform="rotate(-90 230.7 365.6)">IN4</text>
<text x="234.2" y="365.6" transform="rotate(-90 234.2 365.6)">IN3</text>
<text x="237.8" y="365.6" transform="rotate(-90 237.8 365.6)">IN2</text>
<text x="241.3" y="365.6" transform="rotate(-90 241.3 365.6)">IN1</text>
<text x="135.5" y="383.6" transform="rotate(-90 135.5 383.6)">9</text>
<text x="137.2" y="380.2" transform="rotate(-90 137.2 380.2)">COM</text>
<text x="140.8" y="380.2" transform="rotate(-90 140.8 380.2)">OUT7</text>
<text x="144.3" y="380.2" transform="rotate(-90 144.3 380.2)">OUT6</text>
<text x="147.8" y="380.2" transform="rotate(-90 147.8 380.2)">OUT5</text>
<text x="151.3" y="380.2" transform="rotate(-90 151.3 380.2)">OUT4</text>
<text x="154.9" y="380.2" transform="rotate(-90 154.9 380.2)">OUT3</text>
<text x="158.4" y="380.2" transform="rotate(-90 158.4 380.2)">OUT2</text>
<text x="161.9" y="380.2" transform="rotate(-90 161.9 380.2)">OUT1</text>
<text x="139" y="385.7" transform="rotate(-90 139 385.7)">10</text>
<text x="142.5" y="385.7" transform="rotate(-90 142.5 385.7)">11</text>
<text x="146" y="385.7" transform="rotate(-90 146 385.7)">12</text>
<text x="149.6" y="385.7" transform="rotate(-90 149.6 385.7)">13</text>
<text x="153.1" y="385.7" transform="rotate(-90 153.1 385.7)">14</text>
<text x="156.6" y="385.7" transform="rotate(-90 156.6 385.7)">15</text>
<text x="160.2" y="385.7" transform="rotate(-90 160.2 385.7)">16</text>
<text x="214.8" y="388.9" transform="rotate(-90 214.8 388.9)">9</text>
<text x="216.6" y="385.4" transform="rotate(-90 216.6 385.4)">COM</text>
<text x="220.1" y="385.4" transform="rotate(-90 220.1 385.4)">OUT7</text>
<text x="223.7" y="385.4" transform="rotate(-90 223.7 385.4)">OUT6</text>
<text x="227.2" y="385.4" transform="rotate(-90 227.2 385.4)">OUT5</text>
<text x="230.7" y="385.4" transform="rotate(-90 230.7 385.4)">OUT4</text>
<text x="234.2" y="385.4" transform="rotate(-90 234.2 385.4)">OUT3</text>
<text x="237.8" y="385.4" transform="rotate(-90 237.8 385.4)">OUT2</text>
<text x="241.3" y="385.4" transform="rotate(-90 241.3 385.4)">OUT1</text>
<text x="218.4" y="391" transform="rotate(-90 218.4 391)">10</text>
<text x="221.9" y="391" transform="rotate(-90 221.9 391)">11</text>
<text x="225.4" y="391" transform="rotate(-90 225.4 391)">12</text>
<text x="229" y="391" transform="rotate(-90 229 391)">13</text>
<text x="232.5" y="391" transform="rotate(-90 232.5 391)">14</text>
<text x="236" y="391" transform="rotate(-90 236 391)">15</text>
<text x="239.5" y="391" transform="rotate(-90 239.5 391)">16</text>
<text x="121.4" y="441.3" transform="rotate(-90 121.4 441.3)">35</text>
<text x="124.9" y="441.3" transform="rotate(-90 124.9 441.3)">34</text>
<text x="128.4" y="441.3" transform="rotate(-90 128.4 441.3)">33</text>
<text x="131.9" y="441.3" transform="rotate(-90 131.9 441.3)">32</text>
<text x="135.5" y="441.3" transform="rotate(-90 135.5 441.3)">31</text>
<text x="139" y="441.3" transform="rotate(-90 139 441.3)">30</text>
<text x="142.5" y="441.3" transform="rotate(-90 142.5 441.3)">29</text>
<text x="146" y="441.3" transform="rotate(-90 146 441.3)">28</text>
<text x="149.6" y="441.3" transform="rotate(-90 149.6 441.3)">27</text>
<text x="153.1" y="441.3" transform="rotate(-90 153.1 441.3)">26</text>
<text x="156.6" y="441.3" transform="rotate(-90 156.6 441.3)">25</text>
<text x="160.2" y="441.3" transform="rotate(-90 160.2 441.3)">24</text>
<text x="163.7" y="441.3" transform="rotate(-90 163.7 441.3)">23</text>
<text x="167.2" y="441.3" transform="rotate(-90 167.2 441.3)">22</text>
<text x="170.7" y="441.3" transform="rotate(-90 170.7 441.3)">21</text>
<text x="174.3" y="441.3" transform="rotate(-90 174.3 441.3)">20</text>
<text x="177.8" y="441.3" transform="rotate(-90 177.8 441.3)">19</text>
<text x="181.3" y="441.3" transform="rotate(-90 181.3 441.3)">18</text>
<text x="184.9" y="441.3" transform="rotate(-90 184.9 441.3)">17</text>
<text x="188.4" y="441.3" transform="rotate(-90 188.4 441.3)">16</text>
<text x="191.9" y="441.3" transform="rotate(-90 191.9 441.3)">15</text>
<text x="195.4" y="441.3" transform="rotate(-90 195.4 441.3)">14</text>
<text x="199" y="441.3" transform="rotate(-90 199 441.3)">13</text>
<text x="202.5" y="441.3" transform="rotate(-90 202.5 441.3)">12</text>
<text x="206" y="441.3" transform="rotate(-90 206 441.3)">11</text>
<text x="209.5" y="441.3" transform="rotate(-90 209.5 441.3)">10</text>
<text x="213.1" y="441.3" transform="rotate(-90 213.1 441.3)">9</text>
<text x="216.6" y="441.3" transform="rotate(-90 216.6 441.3)">8</text>
<text x="220.1" y="441.3" transform="rotate(-90 220.1 441.3)">7</text>
<text x="223.7" y="441.3" transform="rotate(-90 223.7 441.3)">6</text>
<text x="227.2" y="441.3" transform="rotate(-90 227.2 441.3)">5</text>
<text x="230.7" y="441.3" transform="rotate(-90 230.7 441.3)">4</text>
<text x="234.2" y="441.3" transform="rotate(-90 234.2 441.3)">3</text>
<text x="237.8" y="441.3" transform="rotate(-90 237.8 441.3)">2</text>
<text x="241.3" y="441.3" transform="rotate(-90 241.3 441.3)">1</text>
<text x="123.1" y="446.8" transform="rotate(-90 123.1 446.8)">35</text>
<text x="126.6" y="446.8" transform="rotate(-90 126.6 446.8)">34</text>
<text x="130.2" y="446.8" transform="rotate(-90 130.2 446.8)">33</text>
<text x="133.7" y="446.8" transform="rotate(-90 133.7 446.8)">32</text>
<text x="137.2" y="446.8" transform="rotate(-90 137.2 446.8)">31</text>
<text x="140.8" y="446.8" transform="rotate(-90 140.8 446.8)">30</text>
<text x="144.3" y="446.8" transform="rotate(-90 144.3 446.8)">29</text>
<text x="147.8" y="446.8" transform="rotate(-90 147.8 446.8)">28</text>
<text x="151.3" y="446.8" transform="rotate(-90 151.3 446.8)">27</text>
<text x="154.9" y="446.8" transform="rotate(-90 154.9 446.8)">26</text>
<text x="158.4" y="446.8" transform="rotate(-90 158.4 446.8)">25</text>
<text x="161.9" y="446.8" transform="rotate(-90 161.9 446.8)">24</text>
<text x="165.5" y="446.8" transform="rotate(-90 165.5 446.8)">23</text>
<text x="169" y="446.8" transform="rotate(-90 169 446.8)">22</text>
<text x="172.5" y="446.8" transform="rotate(-90 172.5 446.8)">21</text>
<text x="176" y="446.8" transform="rotate(-90 176 446.8)">20</text>
<text x="179.6" y="446.8" transform="rotate(-90 179.6 446.8)">19</text>
<text x="183.1" y="446.8" transform="rotate(-90 183.1 446.8)">18</text>
<text x="186.6" y="446.8" transform="rotate(-90 186.6 446.8)">17</text>
<text x="190.1" y="446.8" transform="rotate(-90 190.1 446.8)">16</text>
<text x="193.7" y="446.8" transform="rotate(-90 193.7 446.8)">15</text>
<text x="197.2" y="446.8" transform="rotate(-90 197.2 446.8)">14</text>
<text x="200.7" y="446.8" transform="rotate(-90 200.7 446.8)">13</text>
<text x="204.3" y="446.8" transform="rotate(-90 204.3 446.8)">12</text>
<text x="207.8" y="446.8" transform="rotate(-90 207.8 446.8)">11</text>
<text x="211.3" y="446.8" transform="rotate(-90 211.3 446.8)">10</text>
<text x="214.8" y="444.8" transform="rotate(-90 214.8 444.8)">9</text>
<text x="218.4" y="444.8" transform="rotate(-90 218.4 444.8)">8</text>
<text x="221.9" y="444.8" transform="rotate(-90 221.9 444.8)">7</text>
<text x="225.4" y="444.8" transform="rotate(-90 225.4 444.8)">6</text>
<text x="229" y="444.8" transform="rotate(-90 229 444.8)">5</text>
<text x="232.5" y="444.8" transform="rotate(-90 232.5 444.8)">4</text>
<text x="236" y="444.8" transform="rotate(-90 236 444.8)">3</text>
<text x="239.5" y="444.8" transform="rotate(-90 239.5 444.8)">2</text>
<text x="243.1" y="444.8" transform="rotate(-90 243.1 444.8)">1</text>
<text x="373.5" y="465.8">1</text>
<text x="377" y="467.5">GPB0</text>
<text x="394.1" y="467.5">GPA7</text>
<text x="404.1" y="465.8">28</text>
<text x="373.5" y="469.3">2</text>
<text x="373.5" y="472.8">3</text>
<text x="377" y="471.1">GPB1</text>
<text x="394.1" y="471.1">GPA6</text>
<text x="404.1" y="472.8">26</text>
<text x="404.1" y="469.3">27</text>
<text x="373.5" y="476.4">4</text>
<text x="373.5" y="479.9">5</text>
<text x="377" y="474.6">GPB2</text>
<text x="377" y="478.1">GPB3</text>
<text x="394.1" y="478.1">GPA4</text>
<text x="394.1" y="474.6">GPA5</text>
<text x="404.1" y="479.9">24</text>
<text x="404.1" y="476.4">25</text>
<text x="373.5" y="483.4">6</text>
<text x="377" y="481.6">GPB4</text>
<text x="377" y="485.2">GPB5</text>
<text x="394.1" y="485.2">GPA2</text>
<text x="394.1" y="481.6">GPA3</text>
<text x="404.1" y="483.4">23</text>
<text x="373.5" y="486.9">7</text>
<text x="373.5" y="490.5">8</text>
<text x="377" y="488.7">GPB6</text>
<text x="394.1" y="488.7">GPA1</text>
<text x="404.1" y="490.5">21</text>
<text x="404.1" y="486.9">22</text>
<text x="377" y="492.2">GPB7</text>
<text x="394.1" y="492.2">GPA0</text>
<text x="394.8" y="495.8">INTA</text>
<text x="404.1" y="497.5">19</text>
<text x="404.1" y="494">20</text>
<text x="371.5" y="501.1">11</text>
<text x="377" y="502.8">NC</text>
<text x="389.7" y="502.8">RESET#</text>
<text x="394.8" y="499.3">INTB</text>
<text x="404.1" y="501.1">18</text>
<text x="371.5" y="504.6">12</text>
<text x="371.5" y="508.1">13</text>
<text x="377" y="506.3">SCL</text>
<text x="377" y="509.9">SDA</text>
<text x="398.4" y="509.9">A1</text>
<text x="398.4" y="506.3">A2</text>
<text x="404.1" y="508.1">16</text>
<text x="404.1" y="504.6">17</text>
<text x="371.5" y="511.6">14</text>
<text x="377" y="513.4">NC</text>
<text x="398.4" y="513.4">A0</text>
<text x="404.1" y="511.6">15</text>
</g>
<g font-size="3.2">
<text x="109.6" y="165.9">GND</text>
<text x="118.4" y="164.1">8</text>
<text x="315.1" y="222.4">10</text>
<text x="320.6" y="224.1">VSS</text>
<text x="135.5" y="353.1" transform="rotate(-90 135.5 353.1)">8</text>
<text x="214.8" y="358.4" transform="rotate(-90 214.8 358.4)">8</text>
<text x="137.2" y="361.8" transform="rotate(-90 137.2 361.8)">GND</text>
<text x="287.7" y="365.2">2</text>
<text x="216.6" y="367.1" transform="rotate(-90 216.6 367.1)">GND</text>
<text x="278.9" y="367">GND</text>
<text x="371.5" y="497.5">10</text>
<text x="377" y="499.3">VSS</text>
</g>
<g font-size="3.2" fill="#f00">
<text x="317.1" y="218.8">9</text>
<text x="320.6" y="220.6">VDD</text>
<text x="267.7" y="365.2">1</text>
<text x="271.2" y="367">vcc</text>
<text x="373.5" y="494">9</text>
<text x="377" y="495.8">VDD</text>
</g>
</svg>
